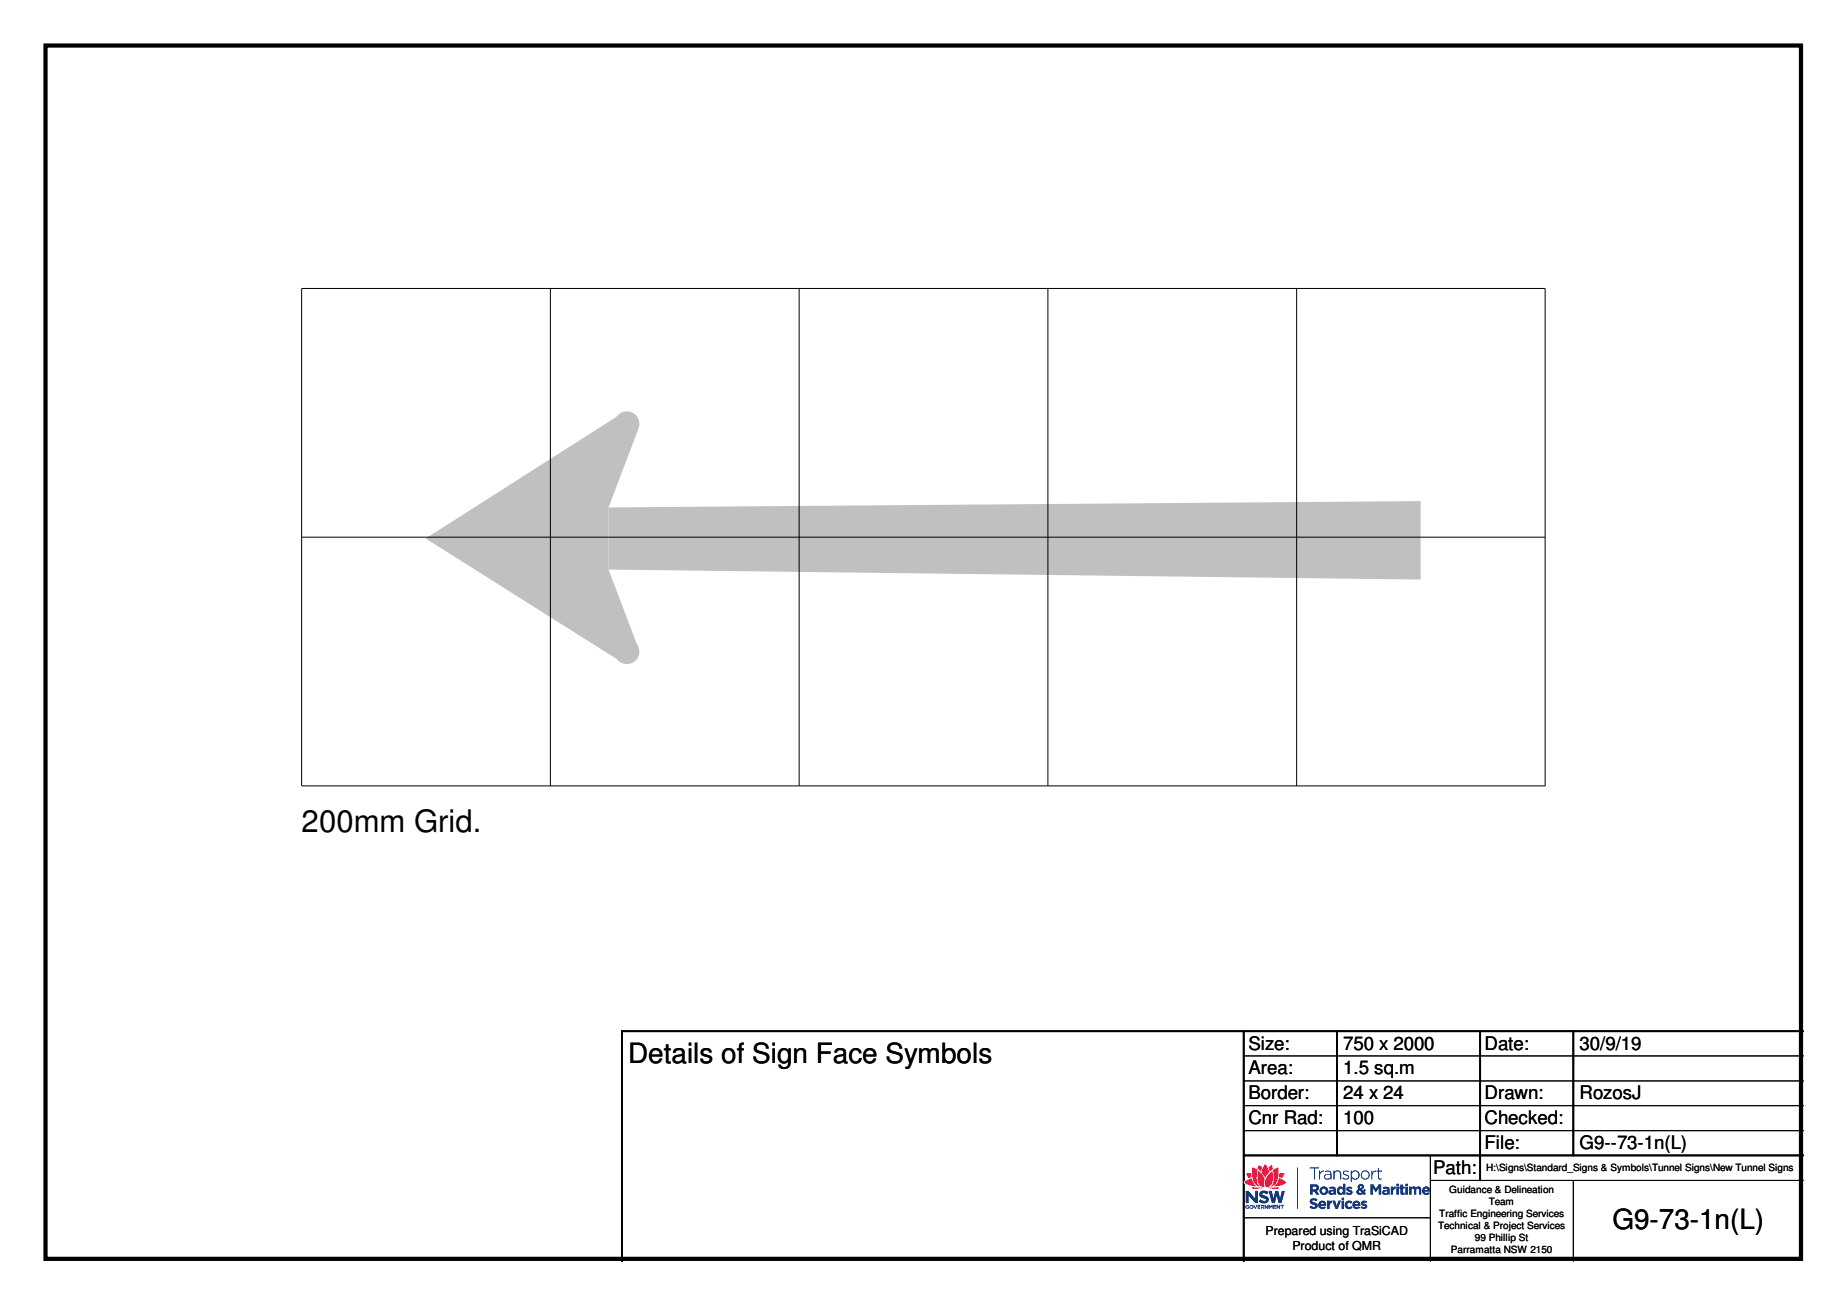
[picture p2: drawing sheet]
<svg xmlns="http://www.w3.org/2000/svg" width="297mm" height="210mm" viewBox="0 0 297 210" stroke-linecap="round" stroke-linejoin="round" font-family="sans-serif">
<g fill="#c0c0c0">
<path d="M97.9 81.6l130.6-1v12.6l-130.6-1.6z"/>
<path d="M68.4 86.6l31.5-20 2.8 2.4-4.8 12.6v10l4.8 12.6-2.8 2.2z" fill-rule="evenodd"/>
<circle cx="100.8" cy="68.2" r="2.01"/>
<circle cx="100.8" cy="104.8" r="2.01"/>
</g>
<g fill="none" stroke="#000" stroke-width=".16">
<path d="M48.5 46.4h200v80h-200zM88.5 46.4v80M128.5 46.4v80M168.5 46.4v80M208.5 46.4v80M48.5 86.4h200M200 169.8h90M200 173.9h90M200 177.8h90M200 181.9h90M200 195.9h30M230 189.9h60"/>
<path d="M230 185.8v17.1M253 189.9v13"/>
</g>
<path d="M7.3 7.3h282.3v195.2h-282.3z" fill="none" stroke="#000" stroke-width=".68"/>
<path d="M200 165.9v37M215 165.9v19.9M238 165.9v24M253 165.9v19.9M290 165.9h-190v37M200 185.8h90" fill="none" stroke="#000" stroke-width=".3"/>
<g fill="#12387f">
<path d="M200.5 193.9h.4l-.4 .1-.1 .1 .2 .3 .2-.1-.2-.2h.3l-.1 .3a.32 .32 0 0 1-.4 0 .32 .32 0 0 1-.1-.4z"/>
<path d="M201.6 193.8l.3 .5 .2-.5h.1l-.3 .6z"/>
<path d="M202.3 193.8h.4v.1h-.4v.2h.3v.1h-.3v.2h.4h-.4z"/>
<path d="M203.4 193.8l.4 .4v-.4h.2v.6h-.2l-.3-.4v.4h-.1z"/>
<path d="M204 193.8h.2l.1 .3 .3-.3v.6v-.4l-.3 .3-.1-.3v.4h-.2z"/>
<path d="M204.8 193.8h.4v.1h-.4v.2h.4v.1h-.4v.2h.4h-.4z"/>
<path d="M205.3 193.8h.1l.3 .4v-.4h.2v.6l-.5-.4v.4h-.1z"/>
<path d="M205.9 193.8h.6v.1h-.3v.5v-.5h-.3z"/>
<path d="M202.7 191.7a1.12 1.12 0 0 1 1.3 .1l-.3 .3-.1-.1a.39 .39 0 0 0-.6 .1l.4 .2a.62 .62 0 0 1 .6 .7 .62 .62 0 0 1-.7 .5l-.9-.2 .3-.4 .2 .2a.52 .52 0 0 0 .7-.1l-.4-.3a.62 .62 0 0 1-.6-.3 .62 .62 0 0 1 .1-.7z"/>
<path d="M210.6 187.8h1.5v.1h-.6v1.8h-.2v-1.8h-.7z"/>
<path d="M212.1 188.3h.2v.4l.3-.4h.3v.1a.62 .62 0 0 0-.6 .7v.6h-.2z"/>
<path d="M214.5 188.3h.1v.3a.56 .56 0 0 1 .7-.3 .56 .56 0 0 1 .4 .5v.9h-.2v-1.1a.44 .44 0 0 0-.8 0l-.1 1.1h-.1z"/>
<path d="M216 188.5l.4-.2a.31 .31 0 0 1 .5 .3l-.3-.2a.34 .34 0 0 0-.5 .2l.4 .3a.4 .4 0 0 1 .4 .3 .4 .4 0 0 1-.2 .5h-.4l-.4-.2 .1-.1 .2 .1a.36 .36 0 0 0 .4 .1 .36 .36 0 0 0 .2-.4l-.4-.1a.41 .41 0 0 1-.4-.6z"/>
<path d="M220.6 188.3h.1v.4l.3-.4h.3v.1a.65 .65 0 0 0-.6 .7v.6h-.1z"/>
<path d="M221.6 187.9h.1v.4h.5v.1h-.5l.1 1.1 .2 .1 .2-.1v.2a.36 .36 0 0 1-.5-.1l-.1-1.2h-.2v-.1h.2z"/>
<path d="M216.6 191.1l.4-.2 .5 .1-.2 .3-.4-.1v.1a.45 .45 0 0 1 .6 .4 .45 .45 0 0 1-.5 .5l-.6-.2 .2-.2 .5 .1v-.2a.49 .49 0 0 1-.5-.6z"/>
<path d="M220.4 190.5h.4l.5 .7 .4-.7h.4v1.7h-.4v-1.1l-.4 .7-.5-.7v1.1h-.4z"/>
<path d="M223.7 190.9h.3v.2l.4-.3v.4l-.3 .2-.1 .8h-.3z"/>
<path d="M225.2 190.5h.4v.4h.3v.3h-.3v.6h.3v.3l-.1 .1h-.4l-.1-.2-.1-.8h-.1z"/>
<path d="M226.6 190.9h.4v.2l.4-.3 .3 .3a.49 .49 0 0 1 .8 0l.1 1.1h-.4v-.8l-.2-.2-.2 .1-.1 .9h-.3v-.8l-.2-.2-.2 .2v.8h-.4z"/>
<path d="M210.7 193a.86 .86 0 0 1 1.2 0l-.2 .2-.2-.1a.3 .3 0 0 0-.5 .1l.2 .2a.65 .65 0 0 1 .7 .8 .87 .87 0 0 1-1.3 0l.2-.3 .2 .1a.36 .36 0 0 0 .5 0l-.1-.2a.66 .66 0 0 1-.7-.8z"/>
<path d="M213.4 193.1h.4v.3l.1-.1 .3-.2v.4l-.3 .2-.1 .7h-.4z"/>
<path d="M214.3 193.1h.4l.3 .9 .3-.9h.3l-.5 1.3h-.3z"/>
<path d="M216.5 193.3a.75 .75 0 0 1 1 0l-.2 .3a.35 .35 0 0 0-.5-.1 .35 .35 0 0 0-.1 .5 .35 .35 0 0 0 .5 .1l.1-.1 .2 .2a.69 .69 0 0 1-1 .1 .69 .69 0 0 1 0-1z"/>
<path d="M219 193.3a.62 .62 0 0 1 .8 0l-.1 .2-.4-.1v.2a.44 .44 0 0 1 .5 .3 .44 .44 0 0 1-.2 .5h-.4l-.4-.1 .2-.3 .3 .2 .2-.1-.5-.3z"/>
<path d="M208.6 187.8h.1v6.6z"/>
<path d="M204 191.6l.6 1.9h.4l.3-1.2 .4 1.2h.4l.5-1.9h-.4l-.3 1.2-.3-1.2h-.5l-.3 1.2-.3-1.2zM200.4 191.6v1.9h.4v-1.2l1.1 1.2h.4v-1.9h-.4v1.2l-1.1-1.2z"/>
<path d="M201.1 194v.3h.3v-.3zM201 194.1a.32 .32 0 0 1 .6 0 .32 .32 0 0 1-.6 0z"/>
<path d="M202.9 193.9v.2h.3v-.1zM202.8 193.8l.5 .1v.1l-.1 .2 .1 .2h-.1l-.1-.2h-.2l-.1 .2z"/>
<path d="M213.1 189.1v.4a.51 .51 0 0 0 .6 .1 .51 .51 0 0 0 .3-.6l-.5-.1zM213.1 188.4a.67 .67 0 0 1 1 .4v.9h-.1v-.3a.5 .5 0 0 1-.8 .3 .5 .5 0 0 1 0-.8l.8-.1a.53 .53 0 0 0-.3-.4 .53 .53 0 0 0-.6 .1z"/>
<path d="M217.3 189a.6 .6 0 0 0 1.2 0 .6 .6 0 0 0-1.2 0zM217.3 188.3h.1v.3a.69 .69 0 0 1 1-.1 .69 .69 0 0 1 0 1 .69 .69 0 0 1-1-.1v.7h-.1z"/>
<path d="M219 189a.59 .59 0 0 0 1.1 0 .59 .59 0 0 0-1.1 0zM218.9 189a.72 .72 0 0 1 1.4 0 .72 .72 0 0 1-1.4 0z"/>
<path d="M211.1 190.8v.5l.6-.1v-.1l-.1-.2zM210.7 190.5h.8a.55 .55 0 0 1 .6 .4 .55 .55 0 0 1-.4 .7l.5 .6h-.5l-.3-.6h-.3v.6h-.4z"/>
<path d="M212.5 191.5a.35 .35 0 0 0 .7 0 .35 .35 0 0 0-.7 0zM212.2 191.5a.7 .7 0 0 1 1.4 0 .7 .7 0 0 1-1.4 0z"/>
<path d="M214.1 191.6v.3l.4-.1v-.2zM213.8 191a.67 .67 0 0 1 1 .4v.8h-.3v-.2a.43 .43 0 0 1-.7 .1 .43 .43 0 0 1 .1-.7h.6l-.1-.2-.5 .1z"/>
<path d="M215.3 191.5a.35 .35 0 0 0 .7 0 .35 .35 0 0 0-.7 0zM215.2 191a.52 .52 0 0 1 .8 .1v-.7h.4v1.8h-.4v-.2a.6 .6 0 0 1-.8 0 .6 .6 0 0 1-.1-.8z"/>
<path d="M218.7 190.8l.1 .3 .2-.2v-.1zM218.6 191.6l-.1 .1a.31 .31 0 0 0 .5 .1l-.3-.3zM218.4 190.7a.49 .49 0 0 1 .6-.2 .49 .49 0 0 1 .3 .6l-.3 .2 .2 .3 .2-.3 .3 .1-.2 .4 .2 .2-.3 .2-.2-.2a.56 .56 0 0 1-.8 .1 .56 .56 0 0 1-.1-.7l.2-.1-.1-.4z"/>
<path d="M222.7 191.6l-.1 .2a.26 .26 0 0 0 .3 .1 .26 .26 0 0 0 .2-.3zM222.4 191a.67 .67 0 0 1 1.1 .4v.8h-.4v-.2a.43 .43 0 0 1-.6 .1 .43 .43 0 0 1 0-.7h.6l-.1-.2-.5 .1z"/>
<path d="M224.6 190.9h.4v1.3h-.4zM224.6 190.4h.4v.4h-.4z"/>
<path d="M226 190.9h.4v1.3h-.4zM226 190.4h.4v.4h-.4z"/>
<path d="M229.2 191.2l-.1 .2h.5l-.1-.2zM228.9 191.1a.62 .62 0 0 1 .8-.2 .62 .62 0 0 1 .3 .7h-.9a.36 .36 0 0 0 .2 .3 .36 .36 0 0 0 .4-.1l.2 .1a.67 .67 0 0 1-1 .1 .67 .67 0 0 1 0-.9z"/>
<path d="M212.4 193.5v.2h.5l-.2-.3zM212.2 193.3a.64 .64 0 0 1 .8-.1 .64 .64 0 0 1 .3 .7h-.9a.36 .36 0 0 0 .3 .3 .36 .36 0 0 0 .3-.1l.2 .1a.69 .69 0 0 1-1 .1 .69 .69 0 0 1 0-1z"/>
<path d="M215.8 193.1h.4v1.3h-.4zM215.8 192.7h.4v.3h-.4z"/>
<path d="M217.9 193.5v.2h.5a.28 .28 0 0 0-.2-.3 .28 .28 0 0 0-.3 .1zM217.7 193.3a.65 .65 0 0 1 .8-.1 .65 .65 0 0 1 .3 .7h-.9a.35 .35 0 0 0 .3 .3 .35 .35 0 0 0 .3-.1l.2 .1a.69 .69 0 0 1-1 .1 .69 .69 0 0 1 0-1z"/>
</g>
<path d="M200.4 188.6h.8v-.7l.2-.2 .7 .3 .3-.7 .7 .4 .1-.3a.23 .23 0 0 1 .3-.2 .23 .23 0 0 1 .2 .2l.2 .3 .7-.4 .2 .7 .8-.3 .1 .2v.7h.8a.68 .68 0 0 1-.3 1l.7 .4 .1 .2-.4 .4-.9 .3v.1a.7 .7 0 0 1-.9 .3 5.9 5.9 0 0 0-3 .1l-.5-.2-.1-.2 .1-.1-.5-.2-.8-.4v-.3l.7-.4a1.02 1.02 0 0 1-.3-1z" fill="#fefefe"/>
<g fill="#e3163d">
<path d="M204.7 188.2l.8-.4a3.8 3.8 0 0 1-.4 2.7l-.8 .3a2.33 2.33 0 0 0 .5-2.3z"/>
<path d="M204.4 188.5l.2-.1a2.9 2.9 0 0 1-.4 2.4 .5 .5 0 0 1-.8-.1 2.27 2.27 0 0 1 1-2.2z"/>
<path d="M204 187.8l.5-.4a.51 .51 0 0 1 .2 .5 .51 .51 0 0 1-.3 .4l-.2 .1z"/>
<path d="M205.7 188.7h.8l-.3 .8-.5-.2z"/>
<path d="M205.7 189.5l.8 .4 .3 .2v.2l-.8 .4-1.2 .1 .6-.5z"/>
<path d="M203.7 191.1l1.8-.2 .1 .2a2.44 2.44 0 0 1-1.7 0z"/>
<path d="M201.4 187.8l.9 .4a2.68 2.68 0 0 0 .3 2.6 1.43 1.43 0 0 1-1.2-1.4z"/>
<path d="M202.3 188.4a1.68 1.68 0 0 1 1.1 1.3l-.1 .9 .1 .3a.96 .96 0 0 1-1.1-1.2z"/>
<path d="M203.4 187.3l.1-.1 .2 .3 .4 1.1-.6 .8-.7-.8z"/>
<path d="M202.3 187.5l.2-.1 .5 .4-.3 .6-.5-.4z"/>
<path d="M200.5 188.7h.7v.6l-.4 .2-.3-.6z"/>
<path d="M200.2 190.1l1.1-.6 .3 .8 .5 .5-1.5-.3-.4-.2z"/>
<path d="M201.4 190.9l1.9 .2h-.5a1.9 1.9 0 0 1-1.5 0z"/>
</g>
<path d="M200 165.9v37M215 165.9v19.9M238 165.9v24M253 165.9v19.9M290 165.9h-190v37M200 185.8h90" fill="none" stroke="#000" stroke-width=".3"/>
<path d="M200 169.8h90M200 173.9h90M200 177.8h90M200 181.9h90M200 195.9h30M230 189.9h60M230 185.8v17.1M253 189.9v13" fill="none" stroke="#000" stroke-width=".16"/>
<g fill="#12387f">
<path d="M200.5 193.9h.4l-.4 .1-.1 .1 .2 .3 .2-.1-.2-.2h.3l-.1 .3a.32 .32 0 0 1-.4 0 .32 .32 0 0 1-.1-.4z"/>
<path d="M201.6 193.8l.3 .5 .2-.5h.1l-.3 .6z"/>
<path d="M202.3 193.8h.4v.1h-.4v.2h.3v.1h-.3v.2h.4h-.4z"/>
<path d="M203.4 193.8l.4 .4v-.4h.2v.6h-.2l-.3-.4v.4h-.1z"/>
<path d="M204 193.8h.2l.1 .3 .3-.3v.6v-.4l-.3 .3-.1-.3v.4h-.2z"/>
<path d="M204.8 193.8h.4v.1h-.4v.2h.4v.1h-.4v.2h.4h-.4z"/>
<path d="M205.3 193.8h.1l.3 .4v-.4h.2v.6l-.5-.4v.4h-.1z"/>
<path d="M205.9 193.8h.6v.1h-.3v.5v-.5h-.3z"/>
<path d="M202.7 191.7a1.12 1.12 0 0 1 1.3 .1l-.3 .3-.1-.1a.39 .39 0 0 0-.6 .1l.4 .2a.62 .62 0 0 1 .6 .7 .62 .62 0 0 1-.7 .5l-.9-.2 .3-.4 .2 .2a.52 .52 0 0 0 .7-.1l-.4-.3a.62 .62 0 0 1-.6-.3 .62 .62 0 0 1 .1-.7z"/>
<path d="M210.6 187.8h1.5v.1h-.6v1.8h-.2v-1.8h-.7z"/>
<path d="M212.1 188.3h.2v.4l.3-.4h.3v.1a.62 .62 0 0 0-.6 .7v.6h-.2z"/>
<path d="M214.5 188.3h.1v.3a.56 .56 0 0 1 .7-.3 .56 .56 0 0 1 .4 .5v.9h-.2v-1.1a.44 .44 0 0 0-.8 0l-.1 1.1h-.1z"/>
<path d="M216 188.5l.4-.2a.31 .31 0 0 1 .5 .3l-.3-.2a.34 .34 0 0 0-.5 .2l.4 .3a.4 .4 0 0 1 .4 .3 .4 .4 0 0 1-.2 .5h-.4l-.4-.2 .1-.1 .2 .1a.36 .36 0 0 0 .4 .1 .36 .36 0 0 0 .2-.4l-.4-.1a.41 .41 0 0 1-.4-.6z"/>
<path d="M220.6 188.3h.1v.4l.3-.4h.3v.1a.65 .65 0 0 0-.6 .7v.6h-.1z"/>
<path d="M221.6 187.9h.1v.4h.5v.1h-.5l.1 1.1 .2 .1 .2-.1v.2a.36 .36 0 0 1-.5-.1l-.1-1.2h-.2v-.1h.2z"/>
<path d="M216.6 191.1l.4-.2 .5 .1-.2 .3-.4-.1v.1a.45 .45 0 0 1 .6 .4 .45 .45 0 0 1-.5 .5l-.6-.2 .2-.2 .5 .1v-.2a.49 .49 0 0 1-.5-.6z"/>
<path d="M220.4 190.5h.4l.5 .7 .4-.7h.4v1.7h-.4v-1.1l-.4 .7-.5-.7v1.1h-.4z"/>
<path d="M223.7 190.9h.3v.2l.4-.3v.4l-.3 .2-.1 .8h-.3z"/>
<path d="M225.2 190.5h.4v.4h.3v.3h-.3v.6h.3v.3l-.1 .1h-.4l-.1-.2-.1-.8h-.1z"/>
<path d="M226.6 190.9h.4v.2l.4-.3 .3 .3a.49 .49 0 0 1 .8 0l.1 1.1h-.4v-.8l-.2-.2-.2 .1-.1 .9h-.3v-.8l-.2-.2-.2 .2v.8h-.4z"/>
<path d="M210.7 193a.86 .86 0 0 1 1.2 0l-.2 .2-.2-.1a.3 .3 0 0 0-.5 .1l.2 .2a.65 .65 0 0 1 .7 .8 .87 .87 0 0 1-1.3 0l.2-.3 .2 .1a.36 .36 0 0 0 .5 0l-.1-.2a.66 .66 0 0 1-.7-.8z"/>
<path d="M213.4 193.1h.4v.3l.1-.1 .3-.2v.4l-.3 .2-.1 .7h-.4z"/>
<path d="M214.3 193.1h.4l.3 .9 .3-.9h.3l-.5 1.3h-.3z"/>
<path d="M216.5 193.3a.75 .75 0 0 1 1 0l-.2 .3a.35 .35 0 0 0-.5-.1 .35 .35 0 0 0-.1 .5 .35 .35 0 0 0 .5 .1l.1-.1 .2 .2a.69 .69 0 0 1-1 .1 .69 .69 0 0 1 0-1z"/>
<path d="M219 193.3a.62 .62 0 0 1 .8 0l-.1 .2-.4-.1v.2a.44 .44 0 0 1 .5 .3 .44 .44 0 0 1-.2 .5h-.4l-.4-.1 .2-.3 .3 .2 .2-.1-.5-.3z"/>
<path d="M208.6 187.8h.1v6.6z"/>
<path d="M204 191.6l.6 1.9h.4l.3-1.2 .4 1.2h.4l.5-1.9h-.4l-.3 1.2-.3-1.2h-.5l-.3 1.2-.3-1.2zM200.4 191.6v1.9h.4v-1.2l1.1 1.2h.4v-1.9h-.4v1.2l-1.1-1.2z"/>
<path d="M201.1 194v.3h.3v-.3zM201 194.1a.32 .32 0 0 1 .6 0 .32 .32 0 0 1-.6 0z"/>
<path d="M202.9 193.9v.2h.3v-.1zM202.8 193.8l.5 .1v.1l-.1 .2 .1 .2h-.1l-.1-.2h-.2l-.1 .2z"/>
<path d="M213.1 189.1v.4a.51 .51 0 0 0 .6 .1 .51 .51 0 0 0 .3-.6l-.5-.1zM213.1 188.4a.67 .67 0 0 1 1 .4v.9h-.1v-.3a.5 .5 0 0 1-.8 .3 .5 .5 0 0 1 0-.8l.8-.1a.53 .53 0 0 0-.3-.4 .53 .53 0 0 0-.6 .1z"/>
<path d="M217.3 189a.6 .6 0 0 0 1.2 0 .6 .6 0 0 0-1.2 0zM217.3 188.3h.1v.3a.69 .69 0 0 1 1-.1 .69 .69 0 0 1 0 1 .69 .69 0 0 1-1-.1v.7h-.1z"/>
<path d="M219 189a.59 .59 0 0 0 1.1 0 .59 .59 0 0 0-1.1 0zM218.9 189a.72 .72 0 0 1 1.4 0 .72 .72 0 0 1-1.4 0z"/>
<path d="M211.1 190.8v.5l.6-.1v-.1l-.1-.2zM210.7 190.5h.8a.55 .55 0 0 1 .6 .4 .55 .55 0 0 1-.4 .7l.5 .6h-.5l-.3-.6h-.3v.6h-.4z"/>
<path d="M212.5 191.5a.35 .35 0 0 0 .7 0 .35 .35 0 0 0-.7 0zM212.2 191.5a.7 .7 0 0 1 1.4 0 .7 .7 0 0 1-1.4 0z"/>
<path d="M214.1 191.6v.3l.4-.1v-.2zM213.8 191a.67 .67 0 0 1 1 .4v.8h-.3v-.2a.43 .43 0 0 1-.7 .1 .43 .43 0 0 1 .1-.7h.6l-.1-.2-.5 .1z"/>
<path d="M215.3 191.5a.35 .35 0 0 0 .7 0 .35 .35 0 0 0-.7 0zM215.2 191a.52 .52 0 0 1 .8 .1v-.7h.4v1.8h-.4v-.2a.6 .6 0 0 1-.8 0 .6 .6 0 0 1-.1-.8z"/>
<path d="M218.7 190.8l.1 .3 .2-.2v-.1zM218.6 191.6l-.1 .1a.31 .31 0 0 0 .5 .1l-.3-.3zM218.4 190.7a.49 .49 0 0 1 .6-.2 .49 .49 0 0 1 .3 .6l-.3 .2 .2 .3 .2-.3 .3 .1-.2 .4 .2 .2-.3 .2-.2-.2a.56 .56 0 0 1-.8 .1 .56 .56 0 0 1-.1-.7l.2-.1-.1-.4z"/>
<path d="M222.7 191.6l-.1 .2a.26 .26 0 0 0 .3 .1 .26 .26 0 0 0 .2-.3zM222.4 191a.67 .67 0 0 1 1.1 .4v.8h-.4v-.2a.43 .43 0 0 1-.6 .1 .43 .43 0 0 1 0-.7h.6l-.1-.2-.5 .1z"/>
<path d="M224.6 190.9h.4v1.3h-.4zM224.6 190.4h.4v.4h-.4z"/>
<path d="M226 190.9h.4v1.3h-.4zM226 190.4h.4v.4h-.4z"/>
<path d="M229.2 191.2l-.1 .2h.5l-.1-.2zM228.9 191.1a.62 .62 0 0 1 .8-.2 .62 .62 0 0 1 .3 .7h-.9a.36 .36 0 0 0 .2 .3 .36 .36 0 0 0 .4-.1l.2 .1a.67 .67 0 0 1-1 .1 .67 .67 0 0 1 0-.9z"/>
<path d="M212.4 193.5v.2h.5l-.2-.3zM212.2 193.3a.64 .64 0 0 1 .8-.1 .64 .64 0 0 1 .3 .7h-.9a.36 .36 0 0 0 .3 .3 .36 .36 0 0 0 .3-.1l.2 .1a.69 .69 0 0 1-1 .1 .69 .69 0 0 1 0-1z"/>
<path d="M215.8 193.1h.4v1.3h-.4zM215.8 192.7h.4v.3h-.4z"/>
<path d="M217.9 193.5v.2h.5a.28 .28 0 0 0-.2-.3 .28 .28 0 0 0-.3 .1zM217.7 193.3a.65 .65 0 0 1 .8-.1 .65 .65 0 0 1 .3 .7h-.9a.35 .35 0 0 0 .3 .3 .35 .35 0 0 0 .3-.1l.2 .1a.69 .69 0 0 1-1 .1 .69 .69 0 0 1 0-1z"/>
</g>
<path d="M200.4 188.6h.8v-.7l.2-.2 .7 .3 .3-.7 .7 .4 .1-.3a.23 .23 0 0 1 .3-.2 .23 .23 0 0 1 .2 .2l.2 .3 .7-.4 .2 .7 .8-.3 .1 .2v.7h.8a.68 .68 0 0 1-.3 1l.7 .4 .1 .2-.4 .4-.9 .3v.1a.7 .7 0 0 1-.9 .3 5.9 5.9 0 0 0-3 .1l-.5-.2-.1-.2 .1-.1-.5-.2-.8-.4v-.3l.7-.4a1.02 1.02 0 0 1-.3-1z" fill="#fefefe"/>
<g fill="#e3163d">
<path d="M204.7 188.2l.8-.4a3.8 3.8 0 0 1-.4 2.7l-.8 .3a2.33 2.33 0 0 0 .5-2.3z"/>
<path d="M204.4 188.5l.2-.1a2.9 2.9 0 0 1-.4 2.4 .5 .5 0 0 1-.8-.1 2.27 2.27 0 0 1 1-2.2z"/>
<path d="M204 187.8l.5-.4a.51 .51 0 0 1 .2 .5 .51 .51 0 0 1-.3 .4l-.2 .1z"/>
<path d="M205.7 188.7h.8l-.3 .8-.5-.2z"/>
<path d="M205.7 189.5l.8 .4 .3 .2v.2l-.8 .4-1.2 .1 .6-.5z"/>
<path d="M203.7 191.1l1.8-.2 .1 .2a2.44 2.44 0 0 1-1.7 0z"/>
<path d="M201.4 187.8l.9 .4a2.68 2.68 0 0 0 .3 2.6 1.43 1.43 0 0 1-1.2-1.4z"/>
<path d="M202.3 188.4a1.68 1.68 0 0 1 1.1 1.3l-.1 .9 .1 .3a.96 .96 0 0 1-1.1-1.2z"/>
<path d="M203.4 187.3l.1-.1 .2 .3 .4 1.1-.6 .8-.7-.8z"/>
<path d="M202.3 187.5l.2-.1 .5 .4-.3 .6-.5-.4z"/>
<path d="M200.5 188.7h.7v.6l-.4 .2-.3-.6z"/>
<path d="M200.2 190.1l1.1-.6 .3 .8 .5 .5-1.5-.3-.4-.2z"/>
<path d="M201.4 190.9l1.9 .2h-.5a1.9 1.9 0 0 1-1.5 0z"/>
</g>
<text font-size="5" x="48.5" y="133.9">200mm Grid.</text>
<g font-size="4.5">
<text x="101" y="170.9">Details of Sign Face Symbols</text>
<text x="259.3" y="197.7">G9-73-1n(L)</text>
</g>
<g font-size="3">
<text x="200.8" y="168.8">Size:</text>
<text x="200.8" y="172.8">Area:</text>
<text x="216" y="168.8">750 x 2000</text>
<text x="216" y="172.8">1.5 sq.m</text>
<text x="238.8" y="168.8">Date:</text>
<text x="254" y="168.8">30/9/19</text>
<text x="200.8" y="176.8">Border:</text>
<text x="216" y="176.8">24 x 24</text>
<text x="238.8" y="176.8">Drawn:</text>
<text x="254" y="176.8">RozosJ</text>
<text x="200.8" y="180.8">Cnr Rad:</text>
<text x="216" y="180.8">100</text>
<text x="238.8" y="180.8">Checked:</text>
<text x="238.8" y="184.8">File:</text>
<text x="254" y="184.8">G9--73-1n(L)</text>
<text x="230.5" y="188.8">Path:</text>
</g>
<g font-size="2">
<text x="203.5" y="198.7">Prepared using TraSiCAD</text>
<text x="207.9" y="201">Product of QMR</text>
</g>
<g font-size="1.6">
<text x="233.1" y="191.8">Guidance &amp; Delineation</text>
<text x="239" y="188.3">H:\Signs\Standard_Signs &amp; Symbols\Tunnel Signs\New Tunnel Signs</text>
<text x="231.3" y="197.7">Technical &amp; Project Services</text>
<text x="231.5" y="195.7">Traffic Engineering Services</text>
<text x="239.4" y="193.8">Team</text>
<text x="233.3" y="201.5">Parramatta NSW 2150</text>
<text x="237.2" y="199.6">99 Phillip St</text>
</g>
</svg>
